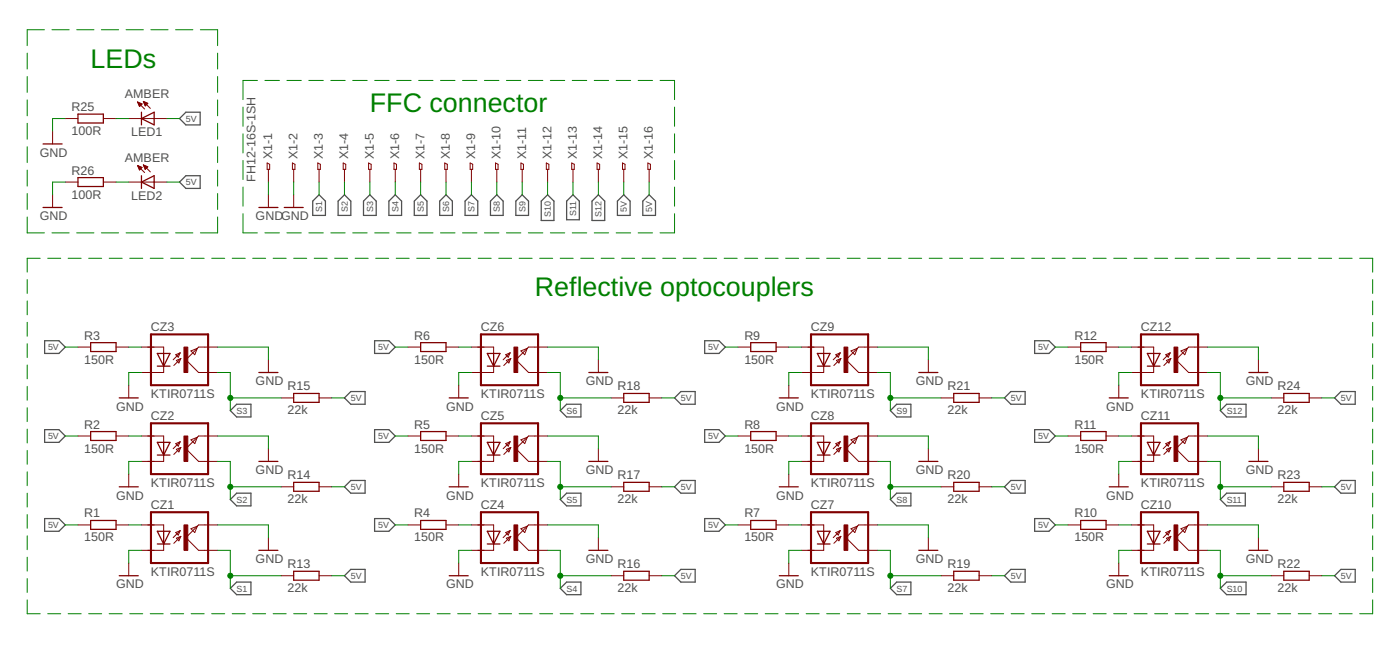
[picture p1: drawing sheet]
<svg xmlns="http://www.w3.org/2000/svg" width="280mm" height="130mm" viewBox="0 0 280 130" stroke-linecap="round" stroke-linejoin="round" font-family="sans-serif">
<g fill="none" stroke="#505050" stroke-width=".25">
<path d="M35.9 23.7l1.3-1.3h2.8v2.6h-2.8zM35.9 36.4l1.3-1.3h2.8v2.6h-2.8zM109.6 38.9l1.2 1.3v3.9h-2.5v-3.9zM114.6 38.9l1.3 1.3v3.7h-2.5v-3.7zM129.9 38.9l1.2 1.3v2.9h-2.5v-2.9zM62.6 40.2l1.2-1.3 1.3 1.3v2.9h-2.5zM67.6 40.2l1.3-1.3 1.3 1.3v2.9h-2.6zM72.7 40.2l1.3-1.3 1.3 1.3v2.9h-2.6zM77.8 40.2l1.3-1.3 1.2 1.3v2.9h-2.5zM82.9 40.2l1.3-1.3 1.2 1.3v2.9h-2.5zM88 40.2l1.2-1.3 1.3 1.3v2.9h-2.5zM93 40.2l1.3-1.3 1.3 1.3v2.9h-2.6z"/>
<path d="M98.1 40.2l1.3-1.3 1.3 1.3v2.9h-2.6zM103.2 40.2l1.3-1.3 1.2 1.3v2.9h-2.5zM118.4 40.2l1.3-1.3 1.3 1.3v3.9h-2.6zM123.5 40.2l1.3-1.3 1.3 1.3v2.9h-2.6zM8.9 68.1h2.9l1.3 1.3-1.3 1.3h-2.9zM68.9 79.6l1.3-1.3h2.8v2.5h-2.8zM75 68.1h2.8l1.3 1.3-1.3 1.3h-2.8zM135 79.6l1.2-1.3h2.9v2.5h-2.9zM141 68.1h2.8l1.3 1.3-1.3 1.3h-2.8zM201 79.6l1.2-1.3h2.9v2.5h-2.9zM207 68.1h2.9l1.2 1.3-1.2 1.3h-2.9zM268.3 78.3h2.8v2.5h-2.8l-1.3-1.2z"/>
<path d="M8.9 85.9h2.9l1.3 1.3-1.3 1.3h-2.9zM47.3 98.6h2.9v2.6h-2.9l-1.2-1.3zM47.3 80.8h2.9v2.6h-2.9l-1.2-1.3zM68.9 97.3l1.3-1.2h2.8v2.5h-2.8zM75 85.9h2.8l1.3 1.3-1.3 1.3h-2.8zM113.4 98.6h2.8v2.6h-2.8l-1.3-1.3zM113.4 80.8h2.8v2.6h-2.8l-1.3-1.3zM135 97.3l1.2-1.2h2.9v2.5h-2.9zM141 85.9h2.8l1.3 1.3-1.3 1.3h-2.8zM179.4 98.6h2.8v2.6h-2.8l-1.3-1.3zM179.4 80.8h2.8v2.6h-2.8l-1.3-1.3zM201 97.3l1.2-1.2h2.9v2.5h-2.9z"/>
<path d="M207 85.9h2.9l1.2 1.3-1.2 1.3h-2.9zM245.4 98.6h3.8v2.6h-3.8l-1.2-1.3zM245.4 80.8h3.9v2.6h-3.9l-1.2-1.3zM268.3 96.1h2.8v2.5h-2.8l-1.3-1.3zM8.9 103.7h2.9l1.3 1.3-1.3 1.2h-2.9zM46.1 117.6l1.2-1.2h2.9v2.5h-2.9zM68.9 115.1l1.3-1.2h2.8v2.5h-2.8zM75 103.7h2.8l1.3 1.3-1.3 1.2h-2.8zM112.1 117.6l1.3-1.2h2.8v2.5h-2.8zM135 115.1l1.2-1.2h2.9v2.5h-2.9zM141 103.7h2.8l1.3 1.3-1.3 1.2h-2.8zM178.1 117.6l1.3-1.2h2.8v2.5h-2.8z"/>
<path d="M201 115.1l1.2-1.2h2.9v2.5h-2.9zM207 103.7h2.9l1.2 1.3-1.2 1.2h-2.9zM244.2 117.6l1.2-1.2h3.9v2.5h-3.9zM268.3 113.9h2.8v2.5h-2.8l-1.3-1.3z"/>
</g>
<g fill="none" stroke="#800000" stroke-width=".25">
<path d="M8.6 28.8h3.8M15.6 22.8h5.1v1.8h-5.1zM15.6 35.5h5.1v1.8h-5.1zM28.3 23.7l2.5-1.3v2.6zM28.3 22.4v2.6M28.3 35.1v2.6M28.3 36.4l2.5-1.3v2.6zM8.6 41.5h3.8M51.8 41.5h3.8M56.9 41.5h3.8M18.1 68.5h5.1v1.8h-5.1zM23.9 79.6h3.8"/>
<path d="M31.5 70.7h2.5l-1.3 2.5zM31.5 73.2h2.5M32.7 70.7v2.5M51.8 74.5h3.8M58.8 78.7h5v1.8h-5zM84.2 68.5h5v1.8h-5zM89.9 79.6h3.8M97.5 73.2h2.5M97.5 70.7h2.5l-1.2 2.5zM98.8 70.7v2.5M117.8 74.5h3.8M124.8 78.7h5.1v1.8h-5.1z"/>
<path d="M150.2 68.5h5.1v1.8h-5.1zM155.9 79.6h3.8M163.5 73.2h2.6M163.5 70.7h2.6l-1.3 2.5zM164.8 70.7v2.5M183.8 74.5h3.8M190.8 78.7h5.1v1.8h-5.1zM216.2 68.5h5.1v1.8h-5.1zM221.9 79.6h3.8M229.6 73.2h2.5M229.6 70.7h2.5l-1.3 2.5zM230.8 70.7v2.5"/>
<path d="M249.9 74.5h3.8M256.9 78.7h5v1.8h-5zM18.1 86.3h5.1v1.8h-5.1zM23.9 97.3h3.8M31.5 88.5h2.5l-1.3 2.5zM31.5 91h2.5M32.7 88.5v2.5M51.8 92.3h3.8M58.8 96.5h5v1.7h-5zM84.2 86.3h5v1.8h-5zM89.9 97.3h3.8M97.5 91h2.5"/>
<path d="M97.5 88.5h2.5l-1.2 2.5zM98.8 88.5v2.5M117.8 92.3h3.8M124.8 96.5h5.1v1.7h-5.1zM150.2 86.3h5.1v1.8h-5.1zM155.9 97.3h3.8M163.5 91h2.6M163.5 88.5h2.6l-1.3 2.5zM164.8 88.5v2.5M183.8 92.3h3.8M190.8 96.5h5.1v1.7h-5.1zM216.2 86.3h5.1v1.8h-5.1z"/>
<path d="M221.9 97.3h3.8M229.6 91h2.5M229.6 88.5h2.5l-1.3 2.5zM230.8 88.5v2.5M249.9 92.3h3.8M256.9 96.5h5v1.7h-5zM18.1 104.1h5.1v1.8h-5.1zM23.9 115.1h3.8M31.5 106.2h2.5l-1.3 2.6zM31.5 108.8h2.5M32.7 106.2v2.6M51.8 110h3.8"/>
<path d="M58.8 114.2h5v1.8h-5zM84.2 104.1h5v1.8h-5zM89.9 115.1h3.8M97.5 108.8h2.5M97.5 106.2h2.5l-1.2 2.6zM98.8 106.2v2.6M117.8 110h3.8M124.8 114.2h5.1v1.8h-5.1zM150.2 104.1h5.1v1.8h-5.1zM155.9 115.1h3.8M163.5 108.8h2.6M163.5 106.2h2.6l-1.3 2.6z"/>
<path d="M164.8 106.2v2.6M183.8 110h3.8M190.8 114.2h5.1v1.8h-5.1zM216.2 104.1h5.1v1.8h-5.1zM221.9 115.1h3.8M229.6 108.8h2.5M229.6 106.2h2.5l-1.3 2.6zM230.8 106.2v2.6M249.9 110h3.8M256.9 114.2h5v1.8h-5z"/>
</g>
<g fill="none" stroke="#800000" stroke-width=".2">
<path d="M10.5 26.2v2.6M10.5 38.9v2.6M13.1 23.7h2.5M13.1 36.4h2.5M20.7 23.7h2.5M20.7 36.4h2.5M25.8 23.7h7.6M25.8 36.4h7.6M27.5 20.4l1.4 1.4M27.5 20.4h.1M27.5 20.4l.9 .4-.5 .5zM27.5 33.1l1.4 1.4"/>
<path d="M27.5 33.1l.9 .4-.5 .5zM27.6 20.5h.2M27.6 33.2h.1M27.6 33.3h.4M27.6 20.7h.5M27.7 33.4h.6M27.7 20.8h.7M27.7 33.5h.6M27.7 20.9h.6M27.8 33.7h.4M27.8 21h.4M27.8 21.1h.3"/>
<path d="M27.8 33.8h.3M27.9 33.9h.1M27.9 21.3h.1M28.7 20.3l1.4 1.4M28.7 20.3l.9 .4M28.7 20.3l.4 .9M28.7 20.3h.1M28.7 33l1.4 1.4M28.7 33l.9 .4-.5 .5zM28.7 20.4h.3M28.7 33.1h.2M28.8 33.2h.4"/>
<path d="M28.8 20.5h.5M28.8 20.7h.7M28.8 33.3h.7M28.9 33.4h.6M28.9 20.8h.6M28.9 33.5h.5M28.9 20.9h.4M29 33.7h.3M29 21h.2M29 33.8h.1M29 21.1h.1M29.6 20.7l-.5 .5"/>
<path d="M53.4 32.6l.6 .3v1h-.6zM53.7 33.9v2.5M53.7 38.9v2.6M58.5 32.6l.5 .3v1h-.5zM58.8 33.9v2.5M58.8 38.9v2.6M63.6 32.6l.5 .3v1h-.5zM63.8 33.9v2.5M68.7 32.6l.5 .3v1h-.5zM68.9 33.9v2.5M73.7 32.6l.6 .3v1h-.6zM74 33.9v2.5"/>
<path d="M78.8 32.6l.5 .3v1h-.5zM79.1 33.9v2.5M83.9 32.6l.5 .3v1h-.5zM84.2 33.9v2.5M89 32.6l.5 .3v1h-.5zM89.2 33.9v2.5M94.1 32.6l.5 .3v1h-.5zM94.3 33.9v2.5M99.1 32.6l.6 .3v1h-.6zM99.4 33.9v2.5M104.2 32.6l.5 .3v1h-.5zM104.5 33.9v2.5"/>
<path d="M109.3 32.6l.5 .3v1h-.5zM109.6 33.9v2.5M114.4 32.6l.5 .3v1h-.5zM114.6 33.9v2.5M119.5 32.6l.5 .3v1h-.5zM119.7 33.9v2.5M124.5 32.6l.6 .3v1h-.6zM124.8 33.9v2.5M129.6 32.6l.5 .3v1h-.5zM129.9 33.9v2.5M15.6 69.4h2.5M23.2 69.4h2.6"/>
<path d="M25.8 77v2.6M28.3 69.4h4.4v1.3M32.7 73.2v1.3h-4.4M35.2 70.9l.8-.4-.3 .9zM35.3 72.1l.9-.4-.4 .9zM36 70.5l-1.4 1.4M36.2 71.7l-1.4 1.4M38.2 70.2l1.3-.5-.5 1.2zM43.5 69.4h-3.8l-2.5 2.5 2.5 2.6h3.8M53.7 71.9v2.6M56.2 79.6h2.6M63.8 79.6h2.6"/>
<path d="M81.6 69.4h2.6M89.2 69.4h2.6M91.8 77v2.6M94.3 69.4h4.5v1.3M98.8 73.2v1.3h-4.5M101.2 70.9l.9-.4-.4 .9zM101.3 72.1l.9-.4-.4 .9zM102.1 70.5l-1.4 1.4M102.2 71.7l-1.4 1.4M104.2 70.2l1.3-.5-.5 1.2zM109.6 69.4h-3.9l-2.5 2.5 2.5 2.6h3.9M119.7 71.9v2.6"/>
<path d="M122.3 79.6h2.5M129.9 79.6h2.5M147.7 69.4h2.5M155.3 69.4h2.5M157.8 77v2.6M160.4 69.4h4.4v1.3M164.8 73.2v1.3h-4.4M167.2 70.9l.9-.4-.4 .9zM167.3 72.1l.9-.4-.3 .9zM168.1 70.5l-1.4 1.4M168.2 71.7l-1.4 1.4M170.3 70.2l1.2-.5-.5 1.2z"/>
<path d="M175.6 69.4h-3.8l-2.6 2.5 2.6 2.6h3.8M185.7 71.9v2.6M188.3 79.6h2.5M195.9 79.6h2.5M213.7 69.4h2.5M221.3 69.4h2.5M223.8 77v2.6M226.4 69.4h4.4v1.3M230.8 73.2v1.3h-4.4M233.2 70.9l.9-.4-.4 .9zM233.4 72.1l.9-.4-.4 .9zM234.1 70.5l-1.4 1.4"/>
<path d="M234.3 71.7l-1.4 1.4M236.3 70.2l1.3-.5-.6 1.2zM241.6 69.4h-3.8l-2.5 2.5 2.5 2.6h3.8M251.8 71.9v2.6M254.3 79.6h2.6M261.9 79.6h2.6M15.6 87.2h2.5M23.2 87.2h2.6M25.8 94.8v2.5M28.3 87.2h4.4v1.3M32.7 91v1.3h-4.4M35.2 88.7l.8-.4-.3 .9z"/>
<path d="M35.3 89.9l.9-.4-.4 .9zM36 88.3l-1.4 1.4M36.2 89.5l-1.4 1.4M38.2 87.9l1.3-.5-.5 1.3zM43.5 87.2h-3.8l-2.5 2.5 2.5 2.6h3.8M53.7 89.7v2.6M56.2 97.3h2.6M63.8 97.3h2.6M81.6 87.2h2.6M89.2 87.2h2.6M91.8 94.8v2.5M94.3 87.2h4.5v1.3"/>
<path d="M98.8 91v1.3h-4.5M101.2 88.7l.9-.4-.4 .9zM101.3 89.9l.9-.4-.4 .9zM102.1 88.3l-1.4 1.4M102.2 89.5l-1.4 1.4M104.2 87.9l1.3-.5-.5 1.3zM109.6 87.2h-3.9l-2.5 2.5 2.5 2.6h3.9M119.7 89.7v2.6M122.3 97.3h2.5M129.9 97.3h2.5M147.7 87.2h2.5M155.3 87.2h2.5"/>
<path d="M157.8 94.8v2.5M160.4 87.2h4.4v1.3M164.8 91v1.3h-4.4M167.2 88.7l.9-.4-.4 .9zM167.3 89.9l.9-.4-.3 .9zM168.1 88.3l-1.4 1.4M168.2 89.5l-1.4 1.4M170.3 87.9l1.2-.5-.5 1.3zM175.6 87.2h-3.8l-2.6 2.5 2.6 2.6h3.8M185.7 89.7v2.6M188.3 97.3h2.5M195.9 97.3h2.5"/>
<path d="M213.7 87.2h2.5M221.3 87.2h2.5M223.8 94.8v2.5M226.4 87.2h4.4v1.3M230.8 91v1.3h-4.4M233.2 88.7l.9-.4-.4 .9zM233.4 89.9l.9-.4-.4 .9zM234.1 88.3l-1.4 1.4M234.3 89.5l-1.4 1.4M236.3 87.9l1.3-.5-.6 1.3zM241.6 87.2h-3.8l-2.5 2.5 2.5 2.6h3.8M251.8 89.7v2.6"/>
<path d="M254.3 97.3h2.6M261.9 97.3h2.6M15.6 105h2.5M23.2 105h2.6M25.8 112.6v2.5M28.3 105h4.4v1.2M32.7 108.8v1.2h-4.4M35.2 106.5l.8-.4-.3 .9zM35.3 107.6l.9-.3-.4 .8zM36 106.1l-1.4 1.4M36.2 107.3l-1.4 1.3M38.2 105.7l1.3-.5-.5 1.3z"/>
<path d="M43.5 105h-3.8l-2.5 2.5 2.5 2.5h3.8M53.7 107.5v2.5M56.2 115.1h2.6M63.8 115.1h2.6M81.6 105h2.6M89.2 105h2.6M91.8 112.6v2.5M94.3 105h4.5v1.2M98.8 108.8v1.2h-4.5M101.2 106.5l.9-.4-.4 .9zM101.3 107.6l.9-.3-.4 .8zM102.1 106.1l-1.4 1.4"/>
<path d="M102.2 107.3l-1.4 1.3M104.2 105.7l1.3-.5-.5 1.3zM109.6 105h-3.9l-2.5 2.5 2.5 2.5h3.9M119.7 107.5v2.5M122.3 115.1h2.5M129.9 115.1h2.5M147.7 105h2.5M155.3 105h2.5M157.8 112.6v2.5M160.4 105h4.4v1.2M164.8 108.8v1.2h-4.4M167.2 106.5l.9-.4-.4 .9z"/>
<path d="M167.3 107.6l.9-.3-.3 .8zM168.1 106.1l-1.4 1.4M168.2 107.3l-1.4 1.3M170.3 105.7l1.2-.5-.5 1.3zM175.6 105h-3.8l-2.6 2.5 2.6 2.5h3.8M185.7 107.5v2.5M188.3 115.1h2.5M195.9 115.1h2.5M213.7 105h2.5M221.3 105h2.5M223.8 112.6v2.5M226.4 105h4.4v1.2"/>
<path d="M230.8 108.8v1.2h-4.4M233.2 106.5l.9-.4-.4 .9zM233.4 107.6l.9-.3-.4 .8zM234.1 106.1l-1.4 1.4M234.3 107.3l-1.4 1.3M236.3 105.7l1.3-.5-.6 1.3zM241.6 105h-3.8l-2.5 2.5 2.5 2.5h3.8M251.8 107.5v2.5M254.3 115.1h2.6M261.9 115.1h2.6"/>
</g>
<path d="M30.2 66.9h11.4v10.1h-11.4zM96.2 66.9h11.5v10.1h-11.5zM162.3 66.9h11.4v10.1h-11.4zM228.3 66.9h11.4v10.1h-11.4zM30.2 84.6h11.4v10.2h-11.4zM96.2 84.6h11.5v10.2h-11.5zM162.3 84.6h11.4v10.2h-11.4zM228.3 84.6h11.4v10.2h-11.4zM30.2 102.4h11.4v10.2h-11.4zM96.2 102.4h11.5v10.2h-11.5zM162.3 102.4h11.4v10.2h-11.4zM228.3 102.4h11.4v10.2h-11.4z" fill="none" stroke="#800000" stroke-width=".42"/>
<g fill="#800000" stroke="#800000" stroke-width=".2">
<path d="M36.8 105h.8v5h-.8z"/>
<path d="M36.8 87.2h.8v5.1h-.8z"/>
<path d="M36.8 69.4h.8v5.1h-.8z"/>
<path d="M102.8 105h.8v5h-.8z"/>
<path d="M102.8 87.2h.8v5.1h-.8z"/>
<path d="M102.8 69.4h.8v5.1h-.8z"/>
<path d="M168.9 105h.7v5h-.7z"/>
<path d="M168.9 87.2h.7v5.1h-.7z"/>
<path d="M168.9 69.4h.7v5.1h-.7z"/>
<path d="M234.9 105h.7v5h-.7z"/>
<path d="M234.9 87.2h.7v5.1h-.7z"/>
<path d="M234.9 69.4h.7v5.1h-.7z"/>
</g>
<g fill="none" stroke="#008000" stroke-width=".2">
<path d="M5.4 10.6v3.2M5.4 15.3v3.2M5.4 20v3.2M8.9 5.9h-3.5v3.2M10.4 5.9h3.4M15.3 5.9h3.5M20.3 5.9h3.4M25.2 5.9h3.5M30.2 5.9h3.4M35.1 5.9h3.5M40.1 5.9h3.4v3.2M43.5 10.6v3.2"/>
<path d="M43.5 15.3v3.2M43.5 20v3.2M51.5 16.1h-2.9v3.8M53 16.1h2.9M57.4 16.1h2.9M61.8 16.1h2.9M66.2 16.1h2.9M70.6 16.1h2.9M75 16.1h2.9M79.4 16.1h2.9M83.8 16.1h2.8M88.1 16.1h2.9"/>
<path d="M92.5 16.1h2.9M96.9 16.1h2.9M101.3 16.1h2.9M105.7 16.1h2.9M110.1 16.1h2.9M114.5 16.1h2.9M118.9 16.1h2.9M123.3 16.1h2.9M127.7 16.1h2.9M132.1 16.1h2.9v3.8M5.4 24.7v3.1M5.4 29.3v3.2"/>
<path d="M5.4 34v3.2M5.4 38.7v3.2M13.1 23.7h-2.6v2.5M13.1 36.4h-2.6v2.5M23.2 23.7h2.6M23.2 36.4h2.6M33.4 23.7h2.5M33.4 36.4h2.5M43.5 24.7v3.1M43.5 29.3v3.2M43.5 34v3.2M43.5 38.7v3.2"/>
<path d="M48.6 21.4v3.9M48.6 26.8v3.8M48.6 32.1v3.8M48.6 37.4v3.8M53.7 36.4v2.5M58.8 36.4v2.5M63.8 36.4v2.5M68.9 36.4v2.5M74 36.4v2.5M79.1 36.4v2.5M84.2 36.4v2.5M89.2 36.4v2.5"/>
<path d="M94.3 36.4v2.5M99.4 36.4v2.5M104.5 36.4v2.5M109.6 36.4v2.5M114.6 36.4v2.5M119.7 36.4v2.5M124.8 36.4v2.5M129.9 36.4v2.5M135 21.4v3.9M135 26.8v3.8M135 32.1v3.8M135 37.4v3.8"/>
<path d="M5.4 43.4v3.2h3.5M5.4 55.9v2.8M8 51.6h-2.6v2.8M9.5 51.6h2.6M10.4 46.6h3.4M13.6 51.6h2.6M15.3 46.6h3.5M17.7 51.6h2.6M20.3 46.6h3.4M21.8 51.6h2.6M25.2 46.6h3.5M26 51.6h2.6"/>
<path d="M30.1 51.6h2.5M30.2 46.6h3.4M34.1 51.6h2.6M35.1 46.6h3.5M38.2 51.6h2.7M42.4 51.6h2.6M43.5 43.4v3.2h-3.4M46.5 51.6h2.6M48.6 42.7v3.9h2.9M50.5 51.6h2.6M53 46.6h2.9M54.7 51.6h2.6"/>
<path d="M57.4 46.6h2.9M58.8 51.6h2.6M61.8 46.6h2.9M62.9 51.6h2.6M66.2 46.6h2.9M67 51.6h2.6M70.6 46.6h2.9M71.1 51.6h2.6M75 46.6h2.9M75.2 51.6h2.6M79.3 51.6h2.6M79.4 46.6h2.9"/>
<path d="M83.4 51.6h2.6M83.8 46.6h2.8M87.5 51.6h2.6M88.1 46.6h2.9M91.6 51.6h2.6M92.5 46.6h2.9M95.7 51.6h2.6M96.9 46.6h2.9M99.8 51.6h2.6M101.3 46.6h2.9M103.9 51.6h2.6M105.7 46.6h2.9"/>
<path d="M108 51.6h2.6M110.1 46.6h2.9M112.1 51.6h2.6M114.5 46.6h2.9M116.2 51.6h2.6M118.9 46.6h2.9M120.3 51.6h2.6M123.3 46.6h2.9M124.4 51.6h2.6M127.7 46.6h2.9M128.5 51.6h2.6M132.6 51.6h2.6"/>
<path d="M135 42.7v3.9h-2.9M136.7 51.6h2.6M140.8 51.6h2.6M144.9 51.6h2.6M149 51.6h2.6M153.1 51.6h2.6M157.2 51.6h2.6M161.3 51.6h2.6M165.4 51.6h2.6M169.5 51.6h2.6M173.6 51.6h2.6M177.7 51.6h2.6"/>
<path d="M181.8 51.6h2.6M185.9 51.6h2.6M190 51.6h2.6M194.1 51.6h2.6M198.2 51.6h2.6M202.3 51.6h2.6M206.4 51.6h2.6M210.5 51.6h2.6M214.6 51.6h2.6M218.7 51.6h2.6M222.8 51.6h2.6M226.9 51.6h2.6"/>
<path d="M231 51.6h2.6M235.1 51.6h2.6M239.2 51.6h2.6M243.3 51.6h2.6M247.4 51.6h2.6M251.5 51.6h2.6M255.6 51.6h2.6M259.7 51.6h2.6M263.8 51.6h2.6M267.9 51.6h2.6M272 51.6h2.6v2.8M274.6 55.9v2.8"/>
<path d="M5.4 60.2v2.7M5.4 64.5v2.7M5.4 68.7v2.8M5.4 73v2.8M5.4 77.3v2.7M13.1 69.4h2.5M25.8 69.4h2.5M28.3 74.5h-2.5v2.5M43.5 69.4h10.2v2.5M43.5 74.5h2.6v7.6M46.1 79.6h10.1M66.4 79.6h2.5"/>
<path d="M79.1 69.4h2.5M91.8 69.4h2.5M94.3 74.5h-2.5v2.5M109.6 69.4h10.1v2.5M109.6 74.5h2.5v7.6M112.1 79.6h10.2M132.4 79.6h2.6M145.1 69.4h2.6M157.8 69.4h2.6M160.4 74.5h-2.6v2.5M175.6 69.4h10.1v2.5M175.6 74.5h2.5v7.6"/>
<path d="M178.1 79.6h10.2M198.4 79.6h2.6M211.1 69.4h2.6M223.8 69.4h2.6M226.4 74.5h-2.6v2.5M241.6 69.4h10.2v2.5M241.6 74.5h2.6v7.6M244.2 79.6h10.1M264.5 79.6h2.5M274.6 60.2v2.7M274.6 64.5v2.7M274.6 68.7v2.8"/>
<path d="M274.6 73v2.8M274.6 77.3v2.7M5.4 81.5v2.8M5.4 85.8v2.8M5.4 90.1v2.7M5.4 94.3v2.8M5.4 98.6v2.8M13.1 87.2h2.5M25.8 87.2h2.5M28.3 92.3h-2.5v2.5M43.5 87.2h10.2v2.5M43.5 92.3h2.6v7.6"/>
<path d="M46.1 97.3h10.1M66.4 97.3h2.5M79.1 87.2h2.5M91.8 87.2h2.5M94.3 92.3h-2.5v2.5M109.6 87.2h10.1v2.5M109.6 92.3h2.5v7.6M112.1 97.3h10.2M132.4 97.3h2.6M145.1 87.2h2.6M157.8 87.2h2.6M160.4 92.3h-2.6v2.5"/>
<path d="M175.6 87.2h10.1v2.5M175.6 92.3h2.5v7.6M178.1 97.3h10.2M198.4 97.3h2.6M211.1 87.2h2.6M223.8 87.2h2.6M226.4 92.3h-2.6v2.5M241.6 87.2h10.2v2.5M241.6 92.3h2.6v7.6M244.2 97.3h10.1M264.5 97.3h2.5M274.6 81.5v2.8"/>
<path d="M274.6 85.8v2.8M274.6 90.1v2.7M274.6 94.3v2.8M274.6 98.6v2.8M5.4 120v2.7h2.6M5.4 102.9v2.7M5.4 107.1v2.8M5.4 111.4v2.8M5.4 115.7v2.8M13.1 105h2.5M25.8 105h2.5M28.3 110h-2.5v2.6"/>
<path d="M43.5 105h10.2v2.5M43.5 110h2.6v7.6M46.1 115.1h10.1M66.4 115.1h2.5M79.1 105h2.5M91.8 105h2.5M94.3 110h-2.5v2.6M109.6 105h10.1v2.5M109.6 110h2.5v7.6M112.1 115.1h10.2M132.4 115.1h2.6M145.1 105h2.6"/>
<path d="M157.8 105h2.6M160.4 110h-2.6v2.6M175.6 105h10.1v2.5M175.6 110h2.5v7.6M178.1 115.1h10.2M198.4 115.1h2.6M211.1 105h2.6M223.8 105h2.6M226.4 110h-2.6v2.6M241.6 105h10.2v2.5M241.6 110h2.6v7.6M244.2 115.1h10.1"/>
<path d="M264.5 115.1h2.5M274.6 102.9v2.7M274.6 107.1v2.8M274.6 111.4v2.8M274.6 115.7v2.8M274.6 120v2.7h-2.6M9.5 122.7h2.6M13.6 122.7h2.6M17.7 122.7h2.6M21.8 122.7h2.6M26 122.7h2.6M30.1 122.7h2.5"/>
<path d="M34.1 122.7h2.6M38.2 122.7h2.7M42.4 122.7h2.6M46.5 122.7h2.6M50.5 122.7h2.6M54.7 122.7h2.6M58.8 122.7h2.6M62.9 122.7h2.6M67 122.7h2.6M71.1 122.7h2.6M75.2 122.7h2.6M79.3 122.7h2.6"/>
<path d="M83.4 122.7h2.6M87.5 122.7h2.6M91.6 122.7h2.6M95.7 122.7h2.6M99.8 122.7h2.6M103.9 122.7h2.6M108 122.7h2.6M112.1 122.7h2.6M116.2 122.7h2.6M120.3 122.7h2.6M124.4 122.7h2.6M128.5 122.7h2.6"/>
<path d="M132.6 122.7h2.6M136.7 122.7h2.6M140.8 122.7h2.6M144.9 122.7h2.6M149 122.7h2.6M153.1 122.7h2.6M157.2 122.7h2.6M161.3 122.7h2.6M165.4 122.7h2.6M169.5 122.7h2.6M173.6 122.7h2.6M177.7 122.7h2.6"/>
<path d="M181.8 122.7h2.6M185.9 122.7h2.6M190 122.7h2.6M194.1 122.7h2.6M198.2 122.7h2.6M202.3 122.7h2.6M206.4 122.7h2.6M210.5 122.7h2.6M214.6 122.7h2.6M218.7 122.7h2.6M222.8 122.7h2.6M226.9 122.7h2.6"/>
<path d="M231 122.7h2.6M235.1 122.7h2.6M239.2 122.7h2.6M243.3 122.7h2.6M247.4 122.7h2.6M251.5 122.7h2.6M255.6 122.7h2.6M259.7 122.7h2.6M263.8 122.7h2.6M267.9 122.7h2.6"/>
</g>
<g fill="#008000" stroke="#008000" stroke-width=".2">
<circle cx="46.1" cy="115.1" r=".51"/>
<circle cx="46.1" cy="97.3" r=".51"/>
<circle cx="46.1" cy="79.6" r=".51"/>
<circle cx="112.1" cy="115.1" r=".51"/>
<circle cx="112.1" cy="97.3" r=".51"/>
<circle cx="112.1" cy="79.6" r=".51"/>
<circle cx="178.1" cy="115.1" r=".51"/>
<circle cx="178.1" cy="97.3" r=".51"/>
<circle cx="178.1" cy="79.6" r=".51"/>
<circle cx="244.2" cy="115.1" r=".51"/>
<circle cx="244.2" cy="97.3" r=".51"/>
<circle cx="244.2" cy="79.6" r=".51"/>
</g>
<g font-size="5.4" fill="#008000">
<text x="18.1" y="13.6">LEDs</text>
<text x="74" y="22.4">FFC connector</text>
<text x="107" y="59.3">Reflective optocouplers</text>
</g>
<g font-size="2.5" fill="#505050">
<text x="14.3" y="22.2">R25</text>
<text x="25" y="19.6">AMBER</text>
<text x="14.3" y="27">100R</text>
<text x="26.3" y="27.3">LED1</text>
<text x="8" y="31.3">GND</text>
<text x="14.3" y="34.9">R26</text>
<text x="25" y="32.3">AMBER</text>
<text x="54.5" y="31.8" transform="rotate(-90 54.5 31.8)">X1-1</text>
<text x="59.5" y="31.8" transform="rotate(-90 59.5 31.8)">X1-2</text>
<text x="64.6" y="31.8" transform="rotate(-90 64.6 31.8)">X1-3</text>
<text x="69.7" y="31.8" transform="rotate(-90 69.7 31.8)">X1-4</text>
<text x="74.8" y="31.8" transform="rotate(-90 74.8 31.8)">X1-5</text>
<text x="79.8" y="31.8" transform="rotate(-90 79.8 31.8)">X1-6</text>
<text x="84.9" y="31.8" transform="rotate(-90 84.9 31.8)">X1-7</text>
<text x="90" y="31.8" transform="rotate(-90 90 31.8)">X1-8</text>
<text x="95.1" y="31.8" transform="rotate(-90 95.1 31.8)">X1-9</text>
<text x="100.2" y="31.8" transform="rotate(-90 100.2 31.8)">X1-10</text>
<text x="105.2" y="31.8" transform="rotate(-90 105.2 31.8)">X1-11</text>
<text x="110.3" y="31.8" transform="rotate(-90 110.3 31.8)">X1-12</text>
<text x="115.4" y="31.8" transform="rotate(-90 115.4 31.8)">X1-13</text>
<text x="120.5" y="31.8" transform="rotate(-90 120.5 31.8)">X1-14</text>
<text x="125.6" y="31.8" transform="rotate(-90 125.6 31.8)">X1-15</text>
<text x="130.6" y="31.8" transform="rotate(-90 130.6 31.8)">X1-16</text>
<text x="14.3" y="39.7">100R</text>
<text x="26.3" y="40">LED2</text>
<text x="51.2" y="36.4" transform="rotate(-90 51.2 36.4)">FH12-16S-1SH</text>
<text x="8" y="44">GND</text>
<text x="51.2" y="44">GNDGND</text>
<text x="16.9" y="67.9">R3</text>
<text x="30.2" y="66.2">CZ3</text>
<text x="82.9" y="67.9">R6</text>
<text x="96.2" y="66.2">CZ6</text>
<text x="148.9" y="67.9">R9</text>
<text x="162.3" y="66.2">CZ9</text>
<text x="215" y="67.9">R12</text>
<text x="228.3" y="66.2">CZ12</text>
<text x="16.9" y="72.7">150R</text>
<text x="51.2" y="77">GND</text>
<text x="82.9" y="72.7">150R</text>
<text x="117.2" y="77">GND</text>
<text x="148.9" y="72.7">150R</text>
<text x="183.2" y="77">GND</text>
<text x="215" y="72.7">150R</text>
<text x="249.2" y="77">GND</text>
<text x="23.2" y="82.1">GND</text>
<text x="30.2" y="79.6">KTIR0711S</text>
<text x="57.5" y="82.9">22k</text>
<text x="57.5" y="78.1">R15</text>
<text x="89.2" y="82.1">GND</text>
<text x="96.2" y="79.6">KTIR0711S</text>
<text x="123.5" y="82.9">22k</text>
<text x="123.5" y="78.1">R18</text>
<text x="155.3" y="82.1">GND</text>
<text x="162.3" y="79.6">KTIR0711S</text>
<text x="189.6" y="82.9">22k</text>
<text x="189.6" y="78.1">R21</text>
<text x="221.3" y="82.1">GND</text>
<text x="228.3" y="79.6">KTIR0711S</text>
<text x="255.6" y="82.9">22k</text>
<text x="255.6" y="78.1">R24</text>
<text x="16.9" y="85.7">R2</text>
<text x="30.2" y="84">CZ2</text>
<text x="82.9" y="85.7">R5</text>
<text x="96.2" y="84">CZ5</text>
<text x="148.9" y="85.7">R8</text>
<text x="162.3" y="84">CZ8</text>
<text x="215" y="85.7">R11</text>
<text x="228.3" y="84">CZ11</text>
<text x="16.9" y="90.5">150R</text>
<text x="51.2" y="94.8">GND</text>
<text x="57.5" y="95.8">R14</text>
<text x="82.9" y="90.5">150R</text>
<text x="117.2" y="94.8">GND</text>
<text x="123.5" y="95.8">R17</text>
<text x="148.9" y="90.5">150R</text>
<text x="183.2" y="94.8">GND</text>
<text x="189.6" y="95.8">R20</text>
<text x="215" y="90.5">150R</text>
<text x="249.2" y="94.8">GND</text>
<text x="255.6" y="95.8">R23</text>
<text x="23.2" y="99.9">GND</text>
<text x="30.2" y="97.3">KTIR0711S</text>
<text x="30.2" y="101.8">CZ1</text>
<text x="57.5" y="100.6">22k</text>
<text x="89.2" y="99.9">GND</text>
<text x="96.2" y="97.3">KTIR0711S</text>
<text x="96.2" y="101.8">CZ4</text>
<text x="123.5" y="100.6">22k</text>
<text x="155.3" y="99.9">GND</text>
<text x="162.3" y="97.3">KTIR0711S</text>
<text x="162.3" y="101.8">CZ7</text>
<text x="189.6" y="100.6">22k</text>
<text x="221.3" y="99.9">GND</text>
<text x="228.3" y="97.3">KTIR0711S</text>
<text x="228.3" y="101.8">CZ10</text>
<text x="255.6" y="100.6">22k</text>
<text x="16.9" y="103.5">R1</text>
<text x="82.9" y="103.5">R4</text>
<text x="148.9" y="103.5">R7</text>
<text x="215" y="103.5">R10</text>
<text x="16.9" y="108.3">150R</text>
<text x="51.2" y="112.6">GND</text>
<text x="57.5" y="113.6">R13</text>
<text x="82.9" y="108.3">150R</text>
<text x="117.2" y="112.6">GND</text>
<text x="123.5" y="113.6">R16</text>
<text x="148.9" y="108.3">150R</text>
<text x="183.2" y="112.6">GND</text>
<text x="189.6" y="113.6">R19</text>
<text x="215" y="108.3">150R</text>
<text x="249.2" y="112.6">GND</text>
<text x="255.6" y="113.6">R22</text>
<text x="23.2" y="117.7">GND</text>
<text x="30.2" y="115.1">KTIR0711S</text>
<text x="57.5" y="118.4">22k</text>
<text x="89.2" y="117.7">GND</text>
<text x="96.2" y="115.1">KTIR0711S</text>
<text x="123.5" y="118.4">22k</text>
<text x="155.3" y="117.7">GND</text>
<text x="162.3" y="115.1">KTIR0711S</text>
<text x="189.6" y="118.4">22k</text>
<text x="221.3" y="117.7">GND</text>
<text x="228.3" y="115.1">KTIR0711S</text>
<text x="255.6" y="118.4">22k</text>
</g>
<g font-size="1.8" fill="#505050">
<text x="37.2" y="24.3">5V</text>
<text x="37.2" y="37">5V</text>
<text x="64.5" y="42.4" transform="rotate(-90 64.5 42.4)">S1</text>
<text x="69.6" y="42.4" transform="rotate(-90 69.6 42.4)">S2</text>
<text x="74.6" y="42.4" transform="rotate(-90 74.6 42.4)">S3</text>
<text x="79.7" y="42.4" transform="rotate(-90 79.7 42.4)">S4</text>
<text x="84.8" y="42.4" transform="rotate(-90 84.8 42.4)">S5</text>
<text x="89.9" y="42.4" transform="rotate(-90 89.9 42.4)">S6</text>
<text x="95" y="42.4" transform="rotate(-90 95 42.4)">S7</text>
<text x="100" y="42.4" transform="rotate(-90 100 42.4)">S8</text>
<text x="105.1" y="42.4" transform="rotate(-90 105.1 42.4)">S9</text>
<text x="110.2" y="43.4" transform="rotate(-90 110.2 43.4)">S10</text>
<text x="115.3" y="43.3" transform="rotate(-90 115.3 43.3)">S11</text>
<text x="120.4" y="43.4" transform="rotate(-90 120.4 43.4)">S12</text>
<text x="125.4" y="42.4" transform="rotate(-90 125.4 42.4)">5V</text>
<text x="130.5" y="42.4" transform="rotate(-90 130.5 42.4)">5V</text>
<text x="9.6" y="70">5V</text>
<text x="75.6" y="70">5V</text>
<text x="141.7" y="70">5V</text>
<text x="207.7" y="70">5V</text>
<text x="47.3" y="82.7">S3</text>
<text x="70.2" y="80.2">5V</text>
<text x="113.4" y="82.7">S6</text>
<text x="136.2" y="80.2">5V</text>
<text x="179.4" y="82.7">S9</text>
<text x="202.3" y="80.2">5V</text>
<text x="245.4" y="82.7">S12</text>
<text x="268.3" y="80.2">5V</text>
<text x="9.6" y="87.8">5V</text>
<text x="75.6" y="87.8">5V</text>
<text x="141.7" y="87.8">5V</text>
<text x="207.7" y="87.8">5V</text>
<text x="47.3" y="100.5">S2</text>
<text x="70.2" y="98">5V</text>
<text x="113.4" y="100.5">S5</text>
<text x="136.2" y="98">5V</text>
<text x="179.4" y="100.5">S8</text>
<text x="202.3" y="98">5V</text>
<text x="245.4" y="100.5">S11</text>
<text x="268.3" y="98">5V</text>
<text x="9.6" y="105.6">5V</text>
<text x="75.6" y="105.6">5V</text>
<text x="141.7" y="105.6">5V</text>
<text x="207.7" y="105.6">5V</text>
<text x="47.3" y="118.3">S1</text>
<text x="70.2" y="115.8">5V</text>
<text x="113.4" y="118.3">S4</text>
<text x="136.2" y="115.8">5V</text>
<text x="179.4" y="118.3">S7</text>
<text x="202.3" y="115.8">5V</text>
<text x="245.4" y="118.3">S10</text>
<text x="268.3" y="115.8">5V</text>
</g>
</svg>
